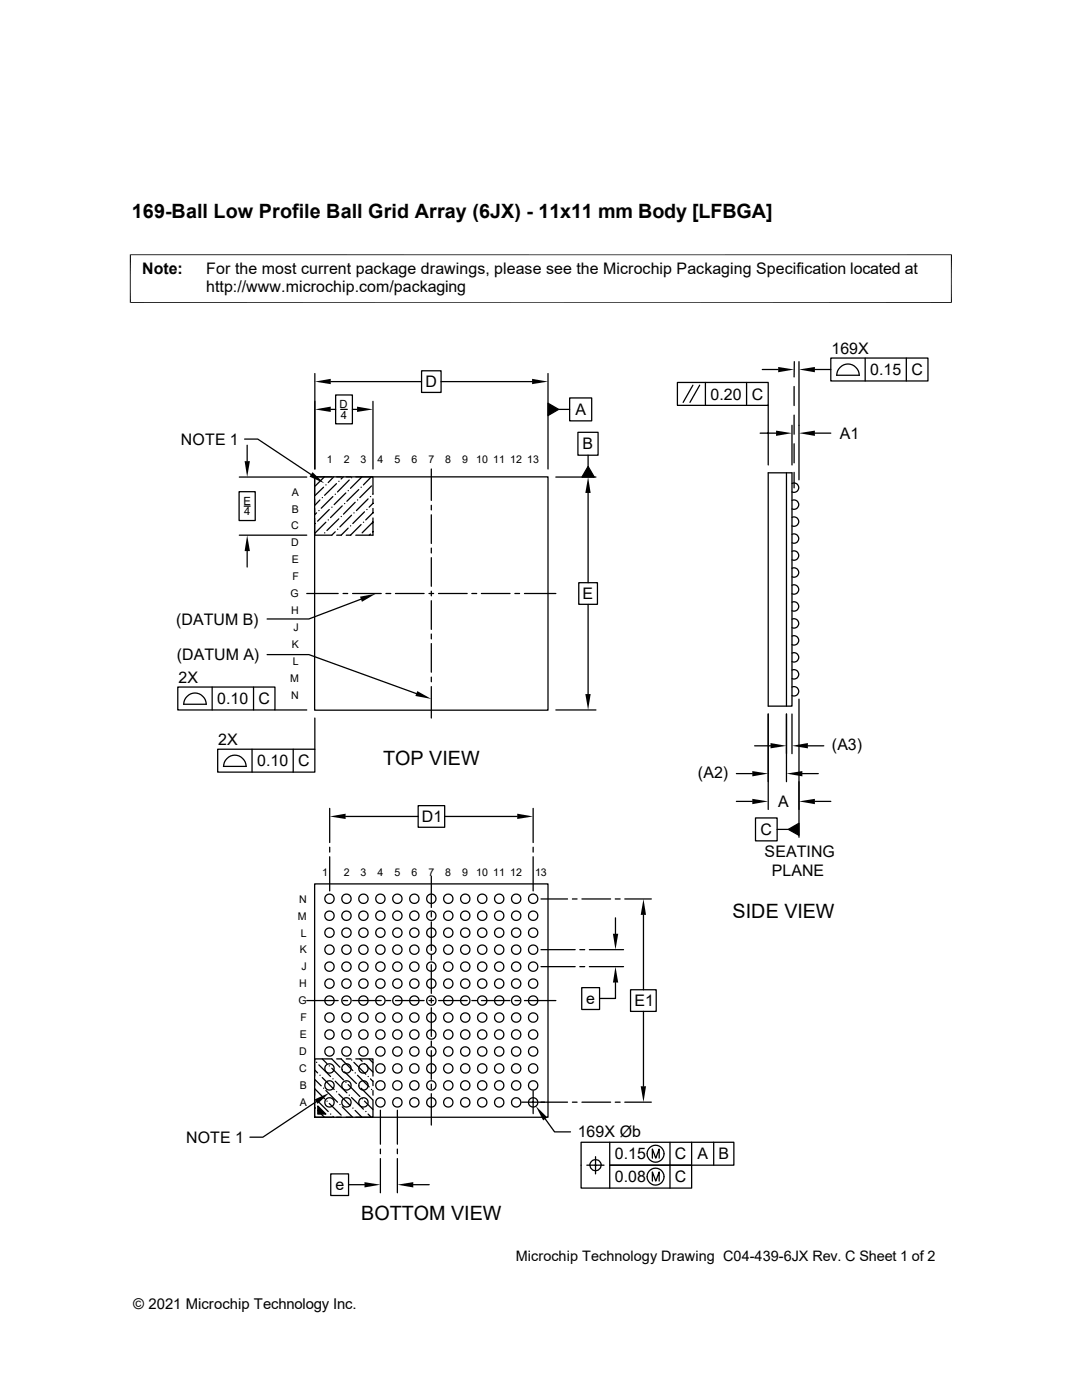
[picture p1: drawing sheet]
<svg xmlns="http://www.w3.org/2000/svg" width="216mm" height="279mm" viewBox="0 0 216 279" stroke-linecap="round" stroke-linejoin="round" font-family="sans-serif">
<g fill="none" stroke="#000" stroke-width=".25">
<path d="M62.8 74.5v19.1M66 76.2h18.1M67 78.8h3.3v5.8h-3.3zM84.1 74h3.9v4.3h-3.9zM88 76.2h18.2M109.3 74.5v19.1M113.7 79.4h4.4v4.6h-4.4zM135.2 76.3h18.1v4.6h-18.1zM138.3 76.9l-2 3.4M139.6 76.9l-1.9 3.4M140.8 76.3v4.6M149 76.3v4.6"/>
<path d="M152.1 73.7h3.2M158.5 77.1v3.8M158.5 72.2v3M159.4 72.2v23.6M162.6 73.7h3.2M165.8 71.5h19.4v4.5h-19.4zM166.9 74.9h4.6M167 74.9a2.24 2.24 0 0 1 2.2-2.3 2.24 2.24 0 0 1 2.2 2.3M172.6 71.5v4.5M180.8 71.5v4.5M47.7 98.1h3.2v5.8h-3.2zM47.8 95.2h13.4"/>
<path d="M48.8 87.6h2.6l10.7 7.1M49.3 88.9v3.1M62.8 95.2h46.5v46.5h-46.5zM62.8 99.6v.9M63.8 99.8l-1 1.1M64.3 99.3h.1M64.6 97.2l-1.8 1.8M64.7 95.2l-1.8 1.8M65 96.8h.1M66 81.7h1M66.2 95.2h-3.4v3.4M66.4 99.1l-2.3 2.3"/>
<path d="M66.6 95.2l-1.1 1.1M66.9 98.6h.1M67.1 96.5l-2.3 2.3M67.2 95.2h.9M67.6 96.1h.1M68 81.7h1.3M68.5 95.2l-.4 .4M69 98.4l-2.3 2.3M69.1 95.2h.9M69.5 97.9h.1M69.7 95.8l-2.3 2.4M70.1 95.3h.1"/>
<path d="M70.3 81.7h.9M71 95.2h3.4v3.4M71.3 99.8h.1M71.6 97.7l-2.4 2.3M72.1 97.2h.1M72.2 95.2l-2.3 2.3M73.4 99.6l-2.3 2.3M73.9 99.1h.1M74.1 95.2l-1.6 1.6M74.1 97l-2.3 2.3M74.4 80.1v13.5M74.4 99.6v.9"/>
<path d="M86.1 93.6v6.3M109.3 80.5l2.2 1.2-2.2 1.2zM110.9 95.2h8M111.5 81.7h2.2M115.3 86.3h4v4.5h-4zM117.3 93.1l1.3 2.1h-2.5zM117.3 90.8v2.3M117.3 98.4v17.9M151.7 86.4h3.2M153.3 94.4h4.7v46.5h-4.7zM153.3 80.9v11.9M156.9 94.4v46.5"/>
<path d="M158 99.9a.94 .94 0 0 1 1.4 .8 .94 .94 0 0 1-1.4 .9M158 96.5a.94 .94 0 0 1 1.4 .8 .94 .94 0 0 1-1.4 .9M158 84.9v7.9M158.5 82.8v3.9M158.5 88.6v3.8M158.5 94.3v3.1M162.6 86.4h3.2M47.8 106.8h13.4M48.7 101h1.2M49.3 110v3.2M61.2 118.4h6.3M62.8 103.4v3.4h3.4l.7-.7"/>
<path d="M62.8 101.5v.9M62.9 104.5h.1M63.2 102.4l-.4 .3M63.6 101.9h.1M64.8 106.3h.1M65 104.2l-2.2 2.3M65.5 103.8h.1M65.7 101.7l-2.3 2.3M66.2 101.2h.1M67.4 105.6h.1M67.6 103.5l-2.4 2.4M68.1 103.1h.1"/>
<path d="M68.3 101l-2.3 2.3M68.5 118.4h.9M68.7 100.5h.1M69.1 106.8h.9M69.5 105.4l-1.4 1.4h-.9M69.9 104.9h.1M70.1 102.8l-2.3 2.4M70.4 118.4h5.7M70.6 102.4h.1M70.9 100.2l-2.4 2.4M72 119.6l-10.4 3.9h-8.3M72.1 104.7l-2.2 2.1"/>
<path d="M72.5 104.2h.1M72.7 102.2l-2.3 2.3M73.2 101.7h.1M73.9 106.6l-.2 .2M74.4 106.1h.1M74.4 100.5l-.7 .7M74.4 102.3l-1.4 1.5M74.4 104.2l-2.1 2.1M74.4 101.5v.9M74.4 103.4v3.4h-3.4M77 118.4h1M78.9 118.4h5.7"/>
<path d="M85.6 118.4h.9M86.1 100.8v1M86.1 102.7v5.8M86.1 109.4v1M86.1 111.3v5.7M86.1 118v.9M86.1 119.9v5.7M87.5 118.4h5.7M94.1 118.4h1M96.1 118.4h5.7M102.7 118.4h1M104.6 118.4h6.3"/>
<path d="M115.5 116.3h3.7v4.3h-3.7zM158 116.8a.94 .94 0 0 1 1.4 .8 .94 .94 0 0 1-1.4 .9M158 113.4a.94 .94 0 0 1 1.4 .9 .94 .94 0 0 1-1.4 .8M158 110a.94 .94 0 0 1 1.4 .9 .94 .94 0 0 1-1.4 .8M158 106.6a.94 .94 0 0 1 1.4 .9 .94 .94 0 0 1-1.4 .8M158 103.3a.94 .94 0 0 1 1.4 .8 .94 .94 0 0 1-1.4 .8M35.5 137.1h19.4v4.6h-19.4zM42.3 137.1v4.6M50.6 137.1v4.6M53.3 130.6h8.3l21.5 7.8M86.1 126.5v1M86.1 128.4v5.8"/>
<path d="M86.1 135.1v1M86.1 137v6.3M117.3 120.6v17.9M158 137.1a.94 .94 0 0 1 1.4 .9 .94 .94 0 0 1-1.4 .8M158 133.7a.94 .94 0 0 1 1.4 .9 .94 .94 0 0 1-1.4 .8M158 130.3a.94 .94 0 0 1 1.4 .9 .94 .94 0 0 1-1.4 .8M158 127a.94 .94 0 0 1 1.4 .8 .94 .94 0 0 1-1.4 .9M158 123.6a.94 .94 0 0 1 1.4 .8 .94 .94 0 0 1-1.4 .9M158 120.2a.94 .94 0 0 1 1.4 .8 .94 .94 0 0 1-1.4 .9M159.4 139.5v27.6M36.6 140.5h4.6M36.7 140.5a2.24 2.24 0 0 1 2.2-2.2 2.24 2.24 0 0 1 2.2 2.2"/>
<path d="M43.4 149.5h19.4v4.6h-19.4zM49.1 153a2.24 2.24 0 0 0-2.2-2.3 2.24 2.24 0 0 0-2.3 2.3h4.5M50.3 149.5v4.6M54.9 141.7h6.3M58.5 149.5v4.6M62.8 143.3v6.2M110.9 141.7h8M146.9 159.9h3.2M146.9 154.4h3.2M150.6 148.8h3.2M153.3 142.5v19M156.9 142.5v13.5"/>
<path d="M158 142.5v7.9M160.1 154.4h3.2M161.2 148.8h3.2M162.6 159.9h3.2M62.8 176.4h46.5v46.6h-46.5zM65.8 161.3v6.8M65.8 169.1v1M65.8 171v6.8M69 162.9h14.4M83.4 160.8h5.3v4.3h-5.3zM86.1 174.8v6.3M88.7 162.9h14.5"/>
<path d="M106.4 161.3v6.8M106.4 169.1v1M106.4 171v6.8M107.9 179.4h5.3M114.2 179.4h.9M116.1 179.4h5.7M122.8 179.4h.9M124.7 179.4h5.3M150.7 163.2h4.4v4.6h-4.4zM155.1 165.5h2.2M157.3 165.5l2.1-1.2v2.4zM61.2 199.7h6.3"/>
<path d="M68.5 199.7h.9M70.4 199.7h5.7M77 199.7h1M78.9 199.7h5.7M85.6 199.7h.9M86.1 182.1v.9M86.1 184v5.7M86.1 190.6v1M86.1 192.5v5.7M86.1 199.2v1M87.5 199.7h5.7M94.1 199.7h1"/>
<path d="M96.1 199.7h5.7M102.7 199.7h1M104.6 199.7h6.3M107.9 189.5h6.9M107.9 192.9h6.9M115.7 189.5h1M115.7 192.9h1M116.1 197.1h3.5v4.4h-3.5zM117.6 189.5h6.8M117.6 192.9h6.8M122.8 196.1v3.2h-3.2M122.8 183.2v3.2"/>
<path d="M125.8 197.5h5.1v4.3h-5.1zM128.4 182.6v14.9M62.8 215.7v1M62.8 217.6v1M62.8 219.5v3.5h3.4M62.8 217.3l2 2M62.8 215.4l1.3 1.3M62.8 213.5l.6 .6M63.1 219.9l-10.6 7h-2.6M63.2 219.5l2.3 2.3M63.2 212h.1M63.6 212.5l2.4 2.3"/>
<path d="M63.8 214.6h.1M64.3 215.1l2.4 2.3M64.3 211.3l.9 1M64.6 217.2h.1M65 217.6l2.4 2.4M65.2 219.8h.1M65.7 212.7h.1M66.2 213.2l2.3 2.3M66.4 215.3h.1M66.9 215.8l2.3 2.3M67.1 217.9h.1M67.2 211.3h.9l2.3 2.4"/>
<path d="M67.6 218.4l2.3 2.3M67.8 213l-1.6-1.7h-3.4v3.5M68.3 213.4h.1M68.7 213.9l2.4 2.3M69 216h.1M69.1 211.3h.9M69.5 216.5l2.3 2.3M69.7 218.6h.1M70.1 219l2.4 2.4M70.1 211.5h.1M70.6 212l2.4 2.4M70.9 214.1h.1"/>
<path d="M71 211.3h3.4v3.5M71.3 214.6l2.4 2.3M71.6 216.7h.1M71.8 211.3l.5 .5M72.1 217.2l2.3 2.3M72.3 219.3h.1M72.7 219.8l1.7 1.6M72.7 212.3h.1M73.2 212.7l1.2 1.3M73.4 214.8h.1M73.7 211.3l.7 .8M73.9 215.3l.5 .5"/>
<path d="M74.1 217.4h.1M74.4 219.5v3.5h-3.4M74.4 215.7v1M74.4 217.6v1M86.1 201.1v5.7M86.1 207.8v.9M86.1 209.7v5.7M86.1 216.4v.9M86.1 218.3v6.2M104.1 220h9.1M106.4 217.7v4.6M114.2 220h.9"/>
<path d="M116.1 220h5.7M122.8 220h.9M124.7 220h5.3M128.4 201.8v15M62.8 222.9l.1 .1M62.8 221l.1 .1M63.4 221.6h.1M63.4 220.7l1.6 1.6h-1.6zM63.8 222.1l.9 .9M65.7 220.2l2.4 2.3M66 222.3h.1M66 234.3h3.6v4.3h-3.6z"/>
<path d="M66.4 222.8l.2 .2M67.2 223h.9M67.8 220.4h.1M68.3 220.9l2.1 2.1M69.1 223h.9M69.6 236.4h3.1M70.4 221.1h.1M70.9 221.6l1.3 1.4M73 221.8h.1M73.4 222.3l.7 .7M75.9 221.6v6.7M75.9 229.3v1"/>
<path d="M75.9 231.2v6.8M79.3 221.6v6.7M79.3 229.3v1M79.3 231.2v6.8M82.5 236.4h3.1M108.8 223.3l1.9 2.6h3.1M117.1 232.5h3.4M117.7 232.5a1.14 1.14 0 0 1 1.1-1.1 1.14 1.14 0 0 1 1.2 1.1M117.7 232.5a1.1 1.1 0 0 0 1.1 1.1 1.1 1.1 0 0 0 1.1-1.1M118.8 230.8v3.5M121.7 228v4.5h16.3v4.6h-22v-9.1h30.4v4.5h-24.7v4.6M130.2 231.1v-1.8l.7 1.8 .6-1.8v1.8"/>
<path d="M130.2 235.7v-1.8l.7 1.8 .6-1.8v1.8M133.7 228v9.1M138 228v4.5M142.4 228v4.5"/>
<circle cx="65.7" cy="179.4" r=".94"/>
<circle cx="69.1" cy="179.4" r=".94"/>
<circle cx="72.5" cy="179.4" r=".94"/>
<circle cx="75.9" cy="179.4" r=".94"/>
<circle cx="79.3" cy="179.4" r=".94"/>
<circle cx="82.7" cy="179.4" r=".94"/>
<circle cx="86.1" cy="179.4" r=".94"/>
<circle cx="89.4" cy="179.4" r=".94"/>
<circle cx="92.8" cy="179.4" r=".94"/>
<circle cx="96.2" cy="179.4" r=".94"/>
<circle cx="99.6" cy="179.4" r=".94"/>
<circle cx="103" cy="179.4" r=".94"/>
<circle cx="106.4" cy="179.4" r=".94"/>
<circle cx="65.7" cy="189.5" r=".94"/>
<circle cx="65.7" cy="196.3" r=".94"/>
<circle cx="65.7" cy="192.9" r=".94"/>
<circle cx="65.7" cy="182.8" r=".94"/>
<circle cx="65.7" cy="199.7" r=".94"/>
<circle cx="65.7" cy="186.1" r=".94"/>
<circle cx="69.1" cy="196.3" r=".94"/>
<circle cx="69.1" cy="186.1" r=".94"/>
<circle cx="69.1" cy="182.8" r=".94"/>
<circle cx="69.1" cy="199.7" r=".94"/>
<circle cx="69.1" cy="189.5" r=".94"/>
<circle cx="69.1" cy="192.9" r=".94"/>
<circle cx="72.5" cy="196.3" r=".94"/>
<circle cx="72.5" cy="192.9" r=".94"/>
<circle cx="72.5" cy="199.7" r=".94"/>
<circle cx="72.5" cy="189.5" r=".94"/>
<circle cx="72.5" cy="186.1" r=".94"/>
<circle cx="72.5" cy="182.8" r=".94"/>
<circle cx="75.9" cy="196.3" r=".94"/>
<circle cx="75.9" cy="189.5" r=".94"/>
<circle cx="75.9" cy="192.9" r=".94"/>
<circle cx="75.9" cy="182.8" r=".94"/>
<circle cx="75.9" cy="199.7" r=".94"/>
<circle cx="75.9" cy="186.1" r=".94"/>
<circle cx="79.3" cy="186.1" r=".94"/>
<circle cx="79.3" cy="189.5" r=".94"/>
<circle cx="79.3" cy="196.3" r=".94"/>
<circle cx="79.3" cy="199.7" r=".94"/>
<circle cx="79.3" cy="192.9" r=".94"/>
<circle cx="79.3" cy="182.8" r=".94"/>
<circle cx="82.7" cy="196.3" r=".94"/>
<circle cx="82.7" cy="186.1" r=".94"/>
<circle cx="82.7" cy="192.9" r=".94"/>
<circle cx="82.7" cy="199.7" r=".94"/>
<circle cx="82.7" cy="189.5" r=".94"/>
<circle cx="82.7" cy="182.8" r=".94"/>
<circle cx="86.1" cy="199.7" r=".94"/>
<circle cx="86.1" cy="196.3" r=".94"/>
<circle cx="86.1" cy="186.1" r=".94"/>
<circle cx="86.1" cy="189.5" r=".94"/>
<circle cx="86.1" cy="192.9" r=".94"/>
<circle cx="86.1" cy="182.8" r=".94"/>
<circle cx="89.4" cy="199.7" r=".94"/>
<circle cx="89.4" cy="196.3" r=".94"/>
<circle cx="89.4" cy="189.5" r=".94"/>
<circle cx="89.4" cy="186.1" r=".94"/>
<circle cx="89.4" cy="192.9" r=".94"/>
<circle cx="89.4" cy="182.8" r=".94"/>
<circle cx="92.8" cy="186.1" r=".94"/>
<circle cx="92.8" cy="199.7" r=".94"/>
<circle cx="92.8" cy="189.5" r=".94"/>
<circle cx="92.8" cy="196.3" r=".94"/>
<circle cx="92.8" cy="192.9" r=".94"/>
<circle cx="92.8" cy="182.8" r=".94"/>
<circle cx="96.2" cy="196.3" r=".94"/>
<circle cx="96.2" cy="189.5" r=".94"/>
<circle cx="96.2" cy="186.1" r=".94"/>
<circle cx="96.2" cy="192.9" r=".94"/>
<circle cx="96.2" cy="199.7" r=".94"/>
<circle cx="96.2" cy="182.8" r=".94"/>
<circle cx="99.6" cy="182.8" r=".94"/>
<circle cx="99.6" cy="189.5" r=".94"/>
<circle cx="99.6" cy="196.3" r=".94"/>
<circle cx="99.6" cy="199.7" r=".94"/>
<circle cx="99.6" cy="186.1" r=".94"/>
<circle cx="99.6" cy="192.9" r=".94"/>
<circle cx="103" cy="189.5" r=".94"/>
<circle cx="103" cy="182.8" r=".94"/>
<circle cx="103" cy="196.3" r=".94"/>
<circle cx="103" cy="186.1" r=".94"/>
<circle cx="103" cy="199.7" r=".94"/>
<circle cx="103" cy="192.9" r=".94"/>
<circle cx="106.4" cy="196.3" r=".94"/>
<circle cx="106.4" cy="186.1" r=".94"/>
<circle cx="106.4" cy="182.8" r=".94"/>
<circle cx="106.4" cy="199.7" r=".94"/>
<circle cx="106.4" cy="189.5" r=".94"/>
<circle cx="106.4" cy="192.9" r=".94"/>
<circle cx="65.7" cy="203.1" r=".94"/>
<circle cx="65.7" cy="209.8" r=".94"/>
<circle cx="65.7" cy="213.2" r=".94"/>
<circle cx="65.7" cy="216.6" r=".94"/>
<circle cx="65.7" cy="206.5" r=".94"/>
<circle cx="69.1" cy="203.1" r=".94"/>
<circle cx="69.1" cy="216.6" r=".94"/>
<circle cx="69.1" cy="206.5" r=".94"/>
<circle cx="69.1" cy="213.2" r=".94"/>
<circle cx="69.1" cy="209.8" r=".94"/>
<circle cx="72.5" cy="216.6" r=".94"/>
<circle cx="72.5" cy="209.8" r=".94"/>
<circle cx="72.5" cy="206.5" r=".94"/>
<circle cx="72.5" cy="203.1" r=".94"/>
<circle cx="72.5" cy="213.2" r=".94"/>
<circle cx="75.9" cy="203.1" r=".94"/>
<circle cx="75.9" cy="209.8" r=".94"/>
<circle cx="75.9" cy="206.5" r=".94"/>
<circle cx="75.9" cy="213.2" r=".94"/>
<circle cx="75.9" cy="216.6" r=".94"/>
<circle cx="79.3" cy="209.8" r=".94"/>
<circle cx="79.3" cy="216.6" r=".94"/>
<circle cx="79.3" cy="213.2" r=".94"/>
<circle cx="79.3" cy="203.1" r=".94"/>
<circle cx="79.3" cy="206.5" r=".94"/>
<circle cx="82.7" cy="203.1" r=".94"/>
<circle cx="82.7" cy="209.8" r=".94"/>
<circle cx="82.7" cy="213.2" r=".94"/>
<circle cx="82.7" cy="216.6" r=".94"/>
<circle cx="82.7" cy="206.5" r=".94"/>
<circle cx="86.1" cy="209.8" r=".94"/>
<circle cx="86.1" cy="216.6" r=".94"/>
<circle cx="86.1" cy="213.2" r=".94"/>
<circle cx="86.1" cy="206.5" r=".94"/>
<circle cx="86.1" cy="203.1" r=".94"/>
<circle cx="89.4" cy="209.8" r=".94"/>
<circle cx="89.4" cy="203.1" r=".94"/>
<circle cx="89.4" cy="216.6" r=".94"/>
<circle cx="89.4" cy="206.5" r=".94"/>
<circle cx="89.4" cy="213.2" r=".94"/>
<circle cx="92.8" cy="209.8" r=".94"/>
<circle cx="92.8" cy="213.2" r=".94"/>
<circle cx="92.8" cy="216.6" r=".94"/>
<circle cx="92.8" cy="203.1" r=".94"/>
<circle cx="92.8" cy="206.5" r=".94"/>
<circle cx="96.2" cy="203.1" r=".94"/>
<circle cx="96.2" cy="209.8" r=".94"/>
<circle cx="96.2" cy="213.2" r=".94"/>
<circle cx="96.2" cy="216.6" r=".94"/>
<circle cx="96.2" cy="206.5" r=".94"/>
<circle cx="99.6" cy="203.1" r=".94"/>
<circle cx="99.6" cy="216.6" r=".94"/>
<circle cx="99.6" cy="213.2" r=".94"/>
<circle cx="99.6" cy="209.8" r=".94"/>
<circle cx="99.6" cy="206.5" r=".94"/>
<circle cx="103" cy="209.8" r=".94"/>
<circle cx="103" cy="216.6" r=".94"/>
<circle cx="103" cy="203.1" r=".94"/>
<circle cx="103" cy="206.5" r=".94"/>
<circle cx="103" cy="213.2" r=".94"/>
<circle cx="106.4" cy="206.5" r=".94"/>
<circle cx="106.4" cy="213.2" r=".94"/>
<circle cx="106.4" cy="203.1" r=".94"/>
<circle cx="106.4" cy="216.6" r=".94"/>
<circle cx="106.4" cy="209.8" r=".94"/>
<circle cx="65.7" cy="220" r=".94"/>
<circle cx="69.1" cy="220" r=".94"/>
<circle cx="72.5" cy="220" r=".94"/>
<circle cx="75.9" cy="220" r=".94"/>
<circle cx="79.3" cy="220" r=".94"/>
<circle cx="82.7" cy="220" r=".94"/>
<circle cx="86.1" cy="220" r=".94"/>
<circle cx="89.4" cy="220" r=".94"/>
<circle cx="92.8" cy="220" r=".94"/>
<circle cx="96.2" cy="220" r=".94"/>
<circle cx="99.6" cy="220" r=".94"/>
<circle cx="103" cy="220" r=".94"/>
<circle cx="106.4" cy="220" r=".94"/>
<circle cx="130.8" cy="230.3" r="1.69"/>
<circle cx="130.8" cy="234.8" r="1.69"/>
</g>
<g fill="#000">
<path d="M62.8 76.2l3.2-.6v1.1zM106.2 75.6l3.1 .6-3.1 .5zM155.3 73.2l3.2 .5-3.2 .6zM159.4 73.7l3.2-.5v1.1zM48.8 92h1.1l-.6 3.2zM62.4 94.2l2.3 2.2-2.9-1.3zM62.8 81.7l3.2-.5v1zM71.2 81.2l3.2 .5-3.2 .5zM109.3 80.5l2.2 1.2-2.2 1.2zM117.3 95.2l.6 3.2h-1.1zM117.3 93.1l1.3 2.1h-2.5zM154.9 85.9l3.1 .5-3.1 .6z"/>
<path d="M159.4 86.4l3.2-.5v1.1zM49.3 106.8l.6 3.2h-1.1zM71.8 119.1l3.2-.6-2.8 1.6zM83.3 137.9l2.8 1.6-3.2-.6zM116.8 138.5h1.1l-.6 3.2zM150.1 159.4l3.2 .5-3.2 .6zM150.1 153.9l3.2 .5-3.2 .5zM153.8 148.3l3.1 .5-3.1 .6zM156.9 154.4l3.2-.5v1zM158 148.8l3.2-.5v1.1zM159.4 159.9l3.2-.5v1.1zM65.8 162.9l3.2-.5v1z"/>
<path d="M103.2 162.4l3.2 .5-3.2 .5zM157.3 165.5l2.1-1.2v2.4zM122.3 186.4h1.1l-.6 3.1zM122.8 192.9l.6 3.2h-1.1zM128.4 179.4l.5 3.2h-1.1zM127.8 216.8h1.1l-.5 3.2zM62.8 219.4l2.9-1.3-2.3 2.2zM63.4 220.7l1.6 1.6h-1.6zM72.7 235.9l3.2 .5-3.2 .6zM79.3 236.4l3.2-.5v1.1zM106.9 220.8l2.3 2.2-.8 .6z"/>
</g>
<path d="M26 50.8v9.7M189.8 50.8v9.7" fill="none" stroke="#000" stroke-width=".21"/>
<path d="M25.9 50.8h164M25.9 60.4h164" fill="none" stroke="#000" stroke-width=".2"/>
<g font-size="3.9">
<text x="26.3" y="43.5">169-Ball Low Profile Ball Grid Array (6JX) - 11x11 mm Body [LFBGA]</text>
<text x="76.5" y="152.7">TOP VIEW</text>
<text x="146.2" y="183.2">SIDE VIEW</text>
<text x="72.1" y="243.4">BOTTOM VIEW</text>
</g>
<g font-size="3.2">
<text x="28.4" y="54.6">Note:</text>
<text x="41.1" y="54.6">For the most current package drawings, please see the Microchip Packaging Specification located at</text>
<text x="41.1" y="58.3">http://www.microchip.com/packaging</text>
<text x="165.9" y="70.7">169X</text>
<text x="84.9" y="77.3">D</text>
<text x="173.7" y="74.9">0.15</text>
<text x="181.9" y="74.9">C</text>
<text x="114.8" y="82.8">A</text>
<text x="141.8" y="79.8">0.20</text>
<text x="150" y="79.8">C</text>
<text x="36.1" y="88.8">NOTE 1</text>
<text x="116.2" y="89.7">B</text>
<text x="167.6" y="87.6">A1</text>
<text x="116.2" y="119.6">E</text>
<text x="35.1" y="124.7">(DATUM B)</text>
<text x="35.3" y="131.7">(DATUM A)</text>
<text x="35.6" y="136.4">2X</text>
<text x="43.3" y="140.5">0.10</text>
<text x="51.6" y="140.5">C</text>
<text x="43.6" y="148.7">2X</text>
<text x="166" y="149.6">(A3)</text>
<text x="51.3" y="152.9">0.10</text>
<text x="59.5" y="153">C</text>
<text x="139.3" y="155.2">(A2)</text>
<text x="155.3" y="161.1">A</text>
<text x="84.2" y="164.1">D1</text>
<text x="151.8" y="166.7">C</text>
<text x="152.6" y="171.1">SEATING</text>
<text x="154" y="174.8">PLANE</text>
<text x="117" y="200.4">e</text>
<text x="126.6" y="200.8">E1</text>
<text x="115.3" y="227">169X Øb</text>
<text x="37.1" y="228.1">NOTE 1</text>
<text x="122.7" y="231.4">0.15</text>
<text x="134.7" y="231.4">C</text>
<text x="139.1" y="231.4">A</text>
<text x="143.3" y="231.4">B</text>
<text x="66.9" y="237.6">e</text>
<text x="122.7" y="236">0.08</text>
<text x="134.7" y="236">C</text>
</g>
<text font-size="3" x="26.6" y="261.3">© 2021 Microchip Technology Inc.</text>
<text font-size="2.9" x="102.9" y="251.6">Microchip Technology Drawing C04-439-6JX Rev. C Sheet 1 of 2</text>
<g font-size="2.2">
<text x="67.8" y="81.4">D</text>
<text x="68" y="83.6">4</text>
<text x="48.6" y="100.8">E</text>
<text x="48.7" y="102.9">4</text>
</g>
<g font-size="2.1">
<text x="65.2" y="92.5">1</text>
<text x="68.6" y="92.5">2</text>
<text x="72" y="92.5">3</text>
<text x="75.3" y="92.5">4</text>
<text x="78.7" y="92.5">5</text>
<text x="82.1" y="92.5">6</text>
<text x="85.5" y="92.5">7</text>
<text x="88.9" y="92.5">8</text>
<text x="92.2" y="92.5">9</text>
<text x="95" y="92.5">10 11 12 13</text>
<text x="58.2" y="98.9">A</text>
<text x="58.1" y="105.7">C</text>
<text x="58.2" y="102.3">B</text>
<text x="58.1" y="109.1">D</text>
<text x="58.2" y="112.4">E</text>
<text x="58" y="119.2">G</text>
<text x="58.3" y="115.8">F</text>
<text x="58.1" y="122.6">H</text>
<text x="58.5" y="125.9">J</text>
<text x="58.2" y="129.4">K</text>
<text x="57.9" y="136.1">M</text>
<text x="58.5" y="132.8">L</text>
<text x="58.1" y="139.5">N</text>
<text x="64.3" y="174.8">1</text>
<text x="68.6" y="174.8">2</text>
<text x="72" y="174.8">3</text>
<text x="75.3" y="174.8">4</text>
<text x="78.7" y="174.8">5</text>
<text x="82.1" y="174.8">6</text>
<text x="85.5" y="174.8">7</text>
<text x="88.9" y="174.8">8</text>
<text x="92.2" y="174.8">9</text>
<text x="95" y="174.8">10 11 12</text>
<text x="106.8" y="174.8">13</text>
<text x="59.4" y="183.5">M</text>
<text x="59.7" y="180.2">N</text>
<text x="59.8" y="190.3">K</text>
<text x="60" y="186.9">L</text>
<text x="59.7" y="197.1">H</text>
<text x="60.2" y="193.7">J</text>
<text x="59.6" y="200.4">G</text>
<text x="59.9" y="203.8">F</text>
<text x="59.8" y="207.2">E</text>
<text x="59.7" y="214">C</text>
<text x="59.7" y="210.6">D</text>
<text x="59.8" y="220.7">A</text>
<text x="59.8" y="217.3">B</text>
</g>
</svg>
